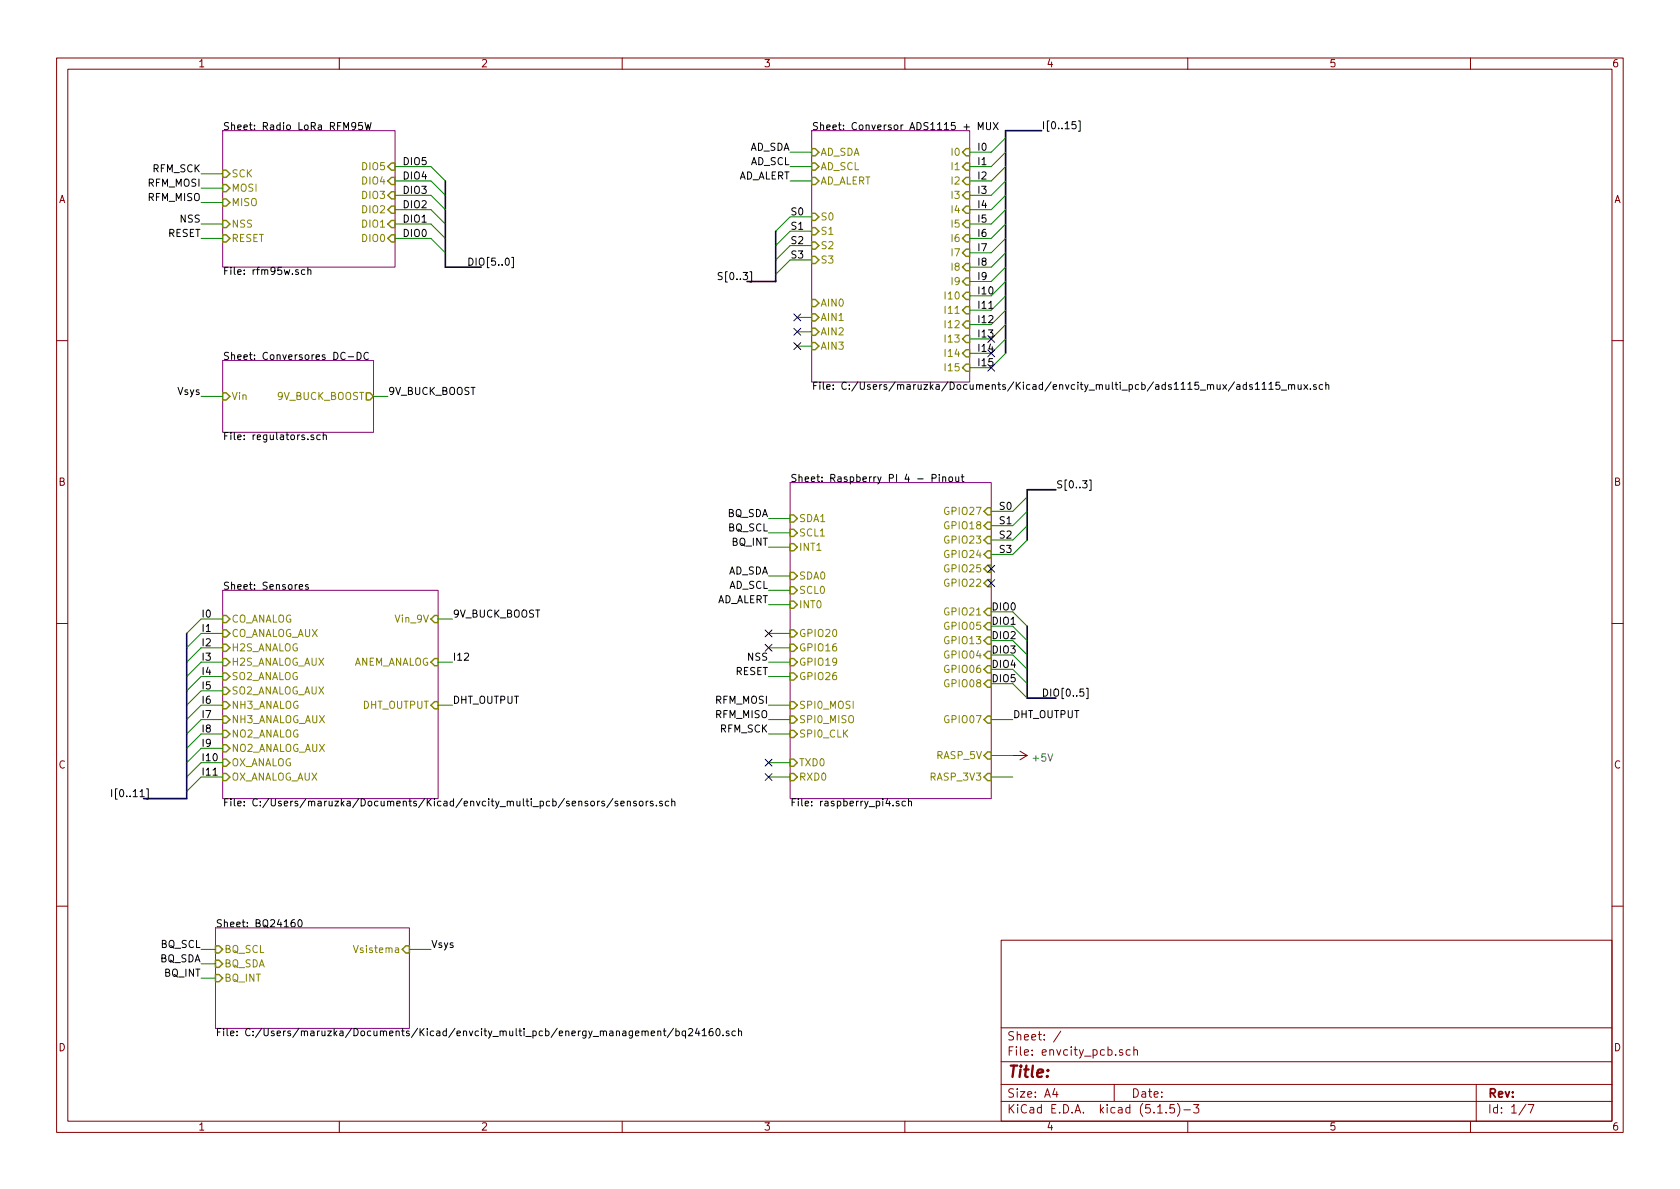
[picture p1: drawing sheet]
<svg xmlns="http://www.w3.org/2000/svg" width="297mm" height="210mm" viewBox="0 0 297 210" stroke-linecap="round" stroke-linejoin="round" font-family="sans-serif">
<g fill="none" stroke="#840000" stroke-width=".18">
<path d="M10 10.3h277v189.9h-277zM12 12.2h273v186.1h-273zM60 10.3v1.9M110 10.3v1.9M160 10.3v1.9M210 10.3v1.9M260 10.3v1.9M10 60.2h2M285 60.2h2M10 110.3h2M285 110.3h2M179.1 133.6h2.5"/>
<path d="M180.3 132.8l1.3 .8M181.6 133.6l-1.3 .8M10 160.2h2M177 166.3h108v32h-108zM285 160.2h2M60 198.3v1.9M110 198.3v1.9M160 198.3v1.9M177 194.8h108M177 191.8h108M177 187.8h108M177 181.8h108"/>
<path d="M186.5 192.5l-.4 1h1M186.8 193v1M187.6 182.3l-1.3 2M197 191.8v3M198.5 185.7l-.4-.1-.2 .2 .1 .2 .5 .2v.3h-.6M199.8 185.7l-.4-.1-.3 .3 .1 .6 .2 .1 .4-.1M200.5 185.7l.2-.1 .3 .1 .1 .9M200.5 185.1v1.5M204.7 196.8h.8M206.2 196.7v.1M207.6 195.3h-.7l-.1 .7 .2-.1 .5 .1 .2 .2-.1 .5-.2 .1-.6-.1M208.2 195.1a1.71 1.71 0 0 1 0 2.3"/>
<path d="M209.3 196.3h1.2M210 198.3v1.9M211 195.3h1l-.5 .6 .4 .1v.7l-.2 .1-.7-.1M260 198.3v1.9M261 191.8v6.5M269.8 195.2l-1.2 2M270.2 195.3h1l-.6 1.5"/>
</g>
<path d="M39.4 23.1h30.4v24.1h-30.4zM143.5 23.1h27.9v44.5h-27.9zM39.4 63.7h26.6v12.7h-26.6zM139.7 85.3h35.6v55.9h-35.6zM39.4 104.4h38.1v36.8h-38.1zM38.1 164.1h34.3v17.8h-34.3z" fill="none" stroke="#840084" stroke-width=".18"/>
<g fill="none" stroke="#000" stroke-width=".18">
<path d="M62.9 22.2l-.2 .2h-.3l-.2-.2v-.4l.2-.1h.3l.2 .2a.97 .97 0 0 1-.2 1h-.4M64.1 21.7h-.7v.6l.2-.2 .5 .2v.5l-.2 .1-.5-.1M64.5 21.7l.3 1.2 .3-.9 .2 .9 .3-1.2M173 22.9v-1.2l.4 .9 .4-.9v1.2M174.4 21.7v1l.3 .2h.3l.1-.2v-1M175.6 21.7l.9 1.2M176.5 21.7l-.9 1.2M190.2 21.5h-.6l-.1 .6 .5-.1 .3 .2v.3l-.3 .3-.5-.1M190.7 21.4h.3v1.8h-.3M52.7 47.7h-.3l-.2 .2 .1 .2 .4 .1v.3h-.5M53.9 47.7h-.4l-.2 .2 .1 .6h.5M54.4 47.8l.2-.1h.3l.1 .8"/>
<path d="M54.4 47.3v1.2M90.5 45.5h.3v1.8h-.3M127.7 48.3l-.5-.1-.2 .1v.4l.6 .2 .1 .3-.2 .2h-.5M174.8 54.5h.8M55.4 77l-.2-.1-.2 .2v.2l.4 .1v.3h-.4M56.6 77l-.4-.1-.2 .2 .1 .6h.5M57.1 77l.2-.1 .3 .1 .1 .7M57.1 76.5v1.2M61.6 63.1h.9M63.1 62.3a.64 .64 0 0 1 .8 .6 .64 .64 0 0 1-.8 .7zM65.1 62.4a.6 .6 0 0 0-.8 .5 .6 .6 0 0 0 .6 .7l.2-.2M218.3 67.5l-1.1 1.7"/>
<path d="M218.7 68.1h.5v.8M219.2 68.3l-.4 .1-.2 .1 .2 .4 .4-.1M220.4 68.1l-.4-.1-.2 .2 .1 .6h.5M220.4 67.6v1.3M221.4 68.1l-.3-.1-.2 .2 .1 .2 .4 .1v.3h-.5M221.9 67.9l.4-.3v1.3M221.9 68.9h.8M223.2 67.9l.3-.3v1.3M223.2 68.9h.7M224.4 67.9l.3-.3v1.3M224.4 68.9h.7M226.2 67.6h-.6v.6l.5-.1 .2 .2v.3l-.2 .3-.5-.2"/>
<path d="M226.5 69h1M227.8 68.1l.2-.1 .3 .1 .1 .8M227.8 68v.9M228.4 68.2l.1-.2 .4 .1v.8M229.5 68l.1 .8 .3 .1 .1-.2M230 68v.9M230.5 68l.7 .9M231.2 68l-.7 .9M231.7 68.7v.2M232.7 68.1l-.3-.1-.2 .2 .1 .2 .4 .1v.3h-.5M233.9 68.1l-.4-.1-.3 .2 .2 .6h.5M234.4 68.1l.2-.1 .3 .1v.8"/>
<path d="M234.4 67.6v1.3M164.8 84.6l.6-.1 .1-.2v-.3l-.2-.1h-.5v1.3M166.1 83.9v.1M166.1 84.3v.9M166.7 84.4l.2-.1 .3 .1v.8M166.7 84.3v.9M167.8 84.4l.2-.1 .4 .1v.5l-.1 .2-.3 .1-.2-.2zM169 84.3v.8l.3 .1 .2-.2M169.5 84.3v.9M170 84.3h.4M170.1 83.9v1.1l.3 .2M192.6 84.9h.3v1.8h-.3"/>
<path d="M52.9 103.8l.6-.1v-.3h-.4l-.2 .2 .1 .6h.5M54.5 103.4h-.3l-.2 .2 .1 .1 .4 .2v.3h-.5M19.7 139.6v1.3M20.7 139.5h-.3v1.8h.3M37.7 137.1h.7M192.1 121.7h.3v1.8h-.3M103.9 141.7h-.3l-.2 .2 .1 .1 .4 .2v.3h-.5M104.6 141.7h.3l.2 .2v.4l-.2 .2h-.3l-.2-.2zM105.7 141.7v.8M106 141.7h-.2l-.1 .2M106.9 141.7h-.3l-.2 .2 .1 .1 .4 .2v.3h-.5M108.4 141.2l-1.1 1.6"/>
<path d="M109.2 141.7h-.3l-.2 .2 .1 .1 .4 .2v.3h-.5M109.8 142.1l.6-.1-.1-.3h-.3l-.2 .2v.6h.5M110.9 141.8l.2-.1h.3l.1 .8M110.9 141.7v.8M112.5 141.7h-.3l-.2 .2 .1 .1 .4 .2v.3h-.5M113.1 141.8l.2-.1h.3l.1 .2-.1 .6h-.3l-.2-.1zM114.2 141.7v.8M114.6 141.7h-.2l-.2 .2M115.4 141.7h-.3l-.1 .2v.1l.4 .2v.3h-.4M116.1 142.4v.1M117.1 141.7h-.3l-.2 .2 .1 .1 .4 .2v.3h-.5M118.2 141.7h-.3l-.3 .2 .2 .6h.4"/>
<path d="M118.8 141.8l.1-.1h.4v.8M118.8 141.2v1.3M158.9 141.7h-.3l-.2 .2 .1 .1 .4 .2v.3h-.5M160.1 141.7h-.4l-.2 .2 .1 .6h.5M160.6 141.8l.2-.1h.3l.1 .8M160.6 141.2v1.3M52.1 162.6h-.3a.79 .79 0 0 0-.1 1.3l.4-.1v-.6l-.4-.1-.2 .3M52.8 162.8l.2-.2a.67 .67 0 0 1 .4 .7 .67 .67 0 0 1-.4 .6l-.3-.2v-.3zM113.5 182.4l.2-.1 .3 .1 .1 .8M113.5 182.3v.9M114.1 182.5l.1-.2 .4 .1v.8M115.1 182.7l.6-.1v-.2l-.4-.1-.2 .2 .1 .6h.5"/>
<path d="M116.3 182.4l.2-.1 .3 .1v.8M116.3 182.3v.9M117.3 182.3h.5M117.4 181.9v1.1l.4 .2M119.1 181.8l-1.1 1.7M119.5 182.4l.4-.1 .2 .2-.1 .6h-.5M119.5 181.9v1.3M121.2 182.4l-.4-.1-.2 .2 .1 .6h.5M121.2 182.3v1.3M121.7 182l.5-.1 .3 .3-.8 1h.8M123.3 181.8l-.3 .9h.7M123.5 182.3v.9"/>
<path d="M124.2 182.2l.3-.3v1.3M124.2 183.2h.7M126 181.9l-.4 .1a.87 .87 0 0 0 0 1.2l.4-.2v-.5l-.4-.1-.2 .2M126.7 182l.2-.1a.67 .67 0 0 1 .4 .6 .67 .67 0 0 1-.4 .7l-.3-.5zM127.8 183v.2M128.9 182.4l-.3-.1-.2 .2v.2l.5 .1v.3h-.5M130 182.4l-.3-.1-.3 .2 .1 .6h.5M130.6 182.4l.2-.1 .3 .1v.8M130.6 181.9v1.3"/>
</g>
<g fill="none" stroke="#848400" stroke-width=".25">
<path d="M39.4 30.1h.6l.6 .6-.6 .7h-.6zM39.4 32.6h.6l.6 .7-.6 .6h-.6zM39.4 35.2h.6l.6 .6-.6 .6h-.6zM39.4 39h.6l.6 .6-.6 .7h-.6zM68.6 29.5l.6-.7h.6v1.3h-.6zM68.6 37.1l.6-.7h.6v1.3h-.6zM68.6 39.6l.6-.6h.6v1.3h-.6zM69.2 31.4h.6v1.2h-.6l-.6-.6zM69.2 33.9h.6v1.3h-.6l-.6-.7zM143.5 31.4h.6l.7 .6-.7 .6h-.6zM143.5 37.7h.6l.7 .6-.7 .7h-.6zM143.5 26.3h.6l.7 .6-.7 .7h-.6z"/>
<path d="M143.5 28.8h.6l.7 .7-.7 .6h-.6zM170.8 26.3h.6v1.3h-.6l-.6-.7zM170.8 28.8h.6v1.3h-.6l-.6-.6zM170.8 31.4h.6v1.2h-.6l-.6-.6zM170.8 33.9h.6v1.3h-.6l-.6-.7zM170.8 36.4h.6v1.3h-.6l-.6-.6zM170.8 39h.6v1.3h-.6l-.6-.7zM39.4 41.5h.6l.6 .7-.6 .6h-.6zM68.6 42.2l.6-.7h.6v1.3h-.6zM143.5 40.3h.6l.7 .6-.7 .6h-.6zM143.5 42.8h.6l.7 .6-.7 .7h-.6zM143.5 45.3h.6l.7 .7-.7 .6h-.6z"/>
<path d="M143.5 53h.6l.7 .6-.7 .6h-.6zM143.5 55.5h.6l.7 .6-.7 .7h-.6zM143.5 58h.6l.7 .7-.7 .6h-.6zM170.8 41.5h.6v1.3h-.6l-.6-.6zM170.8 44.1h.6v1.2h-.6l-.6-.6zM170.8 46.6h.6v1.3h-.6l-.6-.7zM170.8 49.1h.6v1.3h-.6l-.6-.6zM170.8 51.7h.6v1.3h-.6l-.6-.7zM170.8 54.2h.6v1.3h-.6l-.6-.6zM170.8 56.8h.6v1.2h-.6l-.6-.6zM170.8 59.3h.6v1.3h-.6l-.6-.7zM39.4 69.5h.6l.6 .6-.6 .6h-.6z"/>
<path d="M64.8 69.5h.6l.6 .6-.6 .6h-.6zM143.5 60.6h.6l.7 .6-.7 .6h-.6zM170.8 61.8h.6v1.3h-.6l-.6-.6zM170.8 64.4h.6v1.3h-.6l-.6-.7zM139.7 91.1h.6l.7 .6-.7 .6h-.6zM139.7 93.6h.6l.7 .6-.7 .7h-.6zM139.7 96.1h.6l.7 .7-.7 .6h-.6zM174.6 89.8h.7v1.3h-.7l-.6-.7zM174.6 92.3h.7v1.3h-.7l-.6-.6zM174.6 94.9h.7v1.2h-.7l-.6-.6zM174.6 97.4h.7v1.3h-.7l-.6-.7zM174.6 99.9h.7v1.3h-.7l-.6-.6z"/>
<path d="M39.4 108.8h.6l.6 .7-.6 .6h-.6zM39.4 111.4h.6l.6 .6-.6 .6h-.6zM39.4 113.9h.6l.6 .6-.6 .7h-.6zM39.4 116.5h.6l.6 .6-.6 .6h-.6zM39.4 119h.6l.6 .6-.6 .7h-.6zM76.8 116.5h.7v1.2h-.7l-.6-.6zM76.8 108.8h.7v1.3h-.7l-.6-.6zM139.7 103.8h.6l.7 .6-.7 .6h-.6zM139.7 101.2h.6l.7 .6-.7 .7h-.6zM139.7 106.3h.6l.7 .6-.7 .7h-.6zM139.7 111.4h.6l.7 .6-.7 .6h-.6zM139.7 113.9h.6l.7 .6-.7 .7h-.6z"/>
<path d="M139.7 116.5h.6l.7 .6-.7 .6h-.6zM139.7 119h.6l.7 .6-.7 .7h-.6zM174.6 102.5h.7v1.3h-.7l-.6-.7zM174.6 107.6h.7v1.2h-.7l-.6-.6zM174.6 110.1h.7v1.3h-.7l-.6-.7zM174.6 112.6h.7v1.3h-.7l-.6-.6zM174.6 115.2h.7v1.3h-.7l-.6-.7zM174.6 117.7h.7v1.3h-.7l-.6-.6zM39.4 121.5h.6l.6 .7-.6 .6h-.6zM39.4 124.1h.6l.6 .6-.6 .6h-.6zM39.4 126.6h.6l.6 .6-.6 .7h-.6zM39.4 129.2h.6l.6 .6-.6 .6h-.6z"/>
<path d="M39.4 131.7h.6l.6 .6-.6 .7h-.6zM39.4 134.2h.6l.6 .7-.6 .6h-.6zM39.4 136.8h.6l.6 .6-.6 .6h-.6zM76.8 124.1h.7v1.2h-.7l-.6-.6zM139.7 124.1h.6l.7 .6-.7 .6h-.6zM139.7 126.6h.6l.7 .6-.7 .7h-.6zM139.7 129.2h.6l.7 .6-.7 .6h-.6zM139.7 134.2h.6l.7 .7-.7 .6h-.6zM139.7 136.8h.6l.7 .6-.7 .6h-.6zM174.6 133h.7v1.2h-.7l-.6-.6zM174.6 136.8h.7v1.2h-.7l-.6-.6zM174.6 120.3h.7v1.2h-.7l-.6-.6z"/>
<path d="M174.6 126.6h.7v1.3h-.7l-.6-.7zM38.1 167.3h.6l.7 .6-.7 .6h-.6zM38.1 169.8h.6l.7 .6-.7 .7h-.6zM38.1 172.3h.6l.7 .7-.7 .6h-.6zM71.8 167.3h.6v1.2h-.6l-.7-.6z"/>
</g>
<path d="M62.5 167.2l.4 1.2 .4-1.2" fill="none" stroke="#848400" stroke-width=".18"/>
<path d="M78.7 32v15.2h6.4M184.1 23.1h-6.3v39.4M137.2 40.9v8.9h-5.1M186.7 86.6h-5.1v8.9M33 112v29.2h-7.6M181.6 110.7v12.7h5.1" fill="none" stroke="#000084" stroke-width=".3"/>
<g fill="none" stroke="#008400" stroke-width=".18">
<path d="M35.6 30.7h3.8M35.6 33.3h3.8M35.6 35.8h3.8M35.6 39.6h3.8M69.8 39.6h6.4l2.5 2.6M69.8 37.1h6.4l2.5 2.5M69.8 34.5h6.4l2.5 2.6M69.8 32h6.4l2.5 2.5M69.8 29.5h6.4l2.5 2.5M139.7 32h3.8M139.7 29.5h3.8M139.7 26.9h3.8"/>
<path d="M143.5 38.3h-3.8l-2.5 2.6M177.8 39.6l-2.5 2.6h-3.9M177.8 37.1l-2.5 2.5h-3.9M177.8 34.5l-2.5 2.6h-3.9M177.8 32l-2.5 2.5h-3.9M177.8 29.5l-2.5 2.5h-3.9M177.8 26.9l-2.5 2.6h-3.9M177.8 24.4l-2.5 2.5h-3.9M35.6 42.2h3.8M69.8 42.2h6.4l2.5 2.5M141 58.7h2.5M141 56.1h2.5"/>
<path d="M143.5 40.9h-3.8l-2.5 2.5M143.5 43.4h-3.8l-2.5 2.6M143.5 46h-3.8l-2.5 2.5M177.8 57.4l-2.5 2.5h-3.9M177.8 59.9l-2.5 2.6h-3.9M177.8 52.3l-2.5 2.6h-3.9M177.8 42.2l-2.5 2.5h-3.9M177.8 44.7l-2.5 2.5h-3.9M177.8 47.2l-2.5 2.6h-3.9M177.8 49.8l-2.5 2.5h-3.9M177.8 54.9l-2.5 2.5h-3.9M35.6 70.1h3.8"/>
<path d="M66 70.1h2.6M141 61.2h2.5M177.8 62.5l-2.5 2.5h-3.9M135.9 96.8h3.8M135.9 94.2h3.8M135.9 91.7h3.8M181.6 95.5l-2.5 2.5h-3.8M181.6 87.9l-2.5 2.5h-3.8M181.6 90.4l-2.5 2.6h-3.8M181.6 93l-2.5 2.5h-3.8M39.4 117.1h-3.8l-2.6 2.5M39.4 119.6h-3.8l-2.6 2.6"/>
<path d="M39.4 114.5h-3.8l-2.6 2.6M39.4 112h-3.8l-2.6 2.5M39.4 109.5h-3.8l-2.6 2.5M77.5 117.1h2.5M77.5 109.5h2.5M135.9 117.1h3.8M135.9 119.6h3.8M135.9 114.5h3.8M135.9 112h3.8M135.9 101.8h3.8M135.9 104.4h3.8M135.9 106.9h3.8"/>
<path d="M175.3 113.3h3.8l2.5 2.5M175.3 118.4h3.8l2.5 2.5M175.3 115.8h3.8l2.5 2.6M175.3 110.7h3.8l2.5 2.6M175.3 108.2h3.8l2.5 2.5M39.4 137.4h-3.8l-2.6 2.5M39.4 134.9h-3.8l-2.6 2.5M39.4 132.3h-3.8l-2.6 2.6M39.4 129.8h-3.8l-2.6 2.5M39.4 127.2h-3.8l-2.6 2.6M39.4 124.7h-3.8l-2.6 2.5M39.4 122.2h-3.8l-2.6 2.5"/>
<path d="M77.5 124.7h2.5M135.9 137.4h3.8M135.9 134.9h3.8M135.9 129.8h3.8M135.9 127.2h3.8M135.9 124.7h3.8M175.3 137.4h3.8M175.3 127.2h3.8M175.3 120.9h3.8l2.5 2.5M175.3 133.6h3.8M35.6 170.4h2.5M35.6 167.9h2.5"/>
<path d="M35.6 173h2.5M72.4 167.9h3.8"/>
</g>
<g fill="none" stroke="#000084" stroke-width=".18">
<path d="M140.4 55.5l1.2 1.2M140.4 58.1l1.2 1.2M141.6 55.5l-1.2 1.2M141.6 58.1l-1.2 1.2M174.7 59.3l1.2 1.2M175.9 59.3l-1.2 1.2M140.4 60.6l1.2 1.2M141.6 60.6l-1.2 1.2M174.7 61.9l1.2 1.2M174.7 64.4l1.2 1.2M175.9 61.9l-1.2 1.2M175.9 64.4l-1.2 1.2"/>
<path d="M174.7 100l1.2 1.2M175.9 100l-1.2 1.2M135.3 111.4l1.2 1.2M135.3 113.9l1.2 1.3M136.5 111.4l-1.2 1.2M136.5 113.9l-1.2 1.3M174.7 102.5l1.2 1.2M175.9 102.5l-1.2 1.2M135.3 134.3l1.2 1.2M135.3 136.8l1.2 1.2M136.5 134.3l-1.2 1.2M136.5 136.8l-1.2 1.2"/>
</g>
<text font-size="2.8" fill="#840000" x="178" y="190.5">Title:</text>
<g font-size="2.1" fill="#840000">
<text x="178" y="184">Sheet: /</text>
<text x="178" y="186.7">File: envcity_pcb.sch</text>
<text x="178" y="196.9">KiCad E.D.A. kicad (5.1.5)-3</text>
<text x="178" y="194.1">Size: A4</text>
<text x="200" y="194.1">Date:</text>
<text x="263" y="194.1">Rev:</text>
<text x="263" y="196.9">Id: 1/7</text>
</g>
<g font-size="1.8" fill="#840000">
<text x="35" y="11.9">1</text>
<text x="85" y="11.9">2</text>
<text x="135" y="11.9">3</text>
<text x="185" y="11.9">4</text>
<text x="235" y="11.9">5</text>
<text x="285" y="11.9">6</text>
<text x="10.4" y="35.9">A</text>
<text x="285.4" y="35.9">A</text>
<text x="10.4" y="85.9">B</text>
<text x="285.4" y="85.9">B</text>
<text x="10.4" y="135.9">C</text>
<text x="285.4" y="135.9">C</text>
<text x="10.4" y="185.9">D</text>
<text x="285.4" y="185.9">D</text>
<text x="35" y="199.9">1</text>
<text x="85" y="199.9">2</text>
<text x="135" y="199.9">3</text>
<text x="185" y="199.9">4</text>
<text x="235" y="199.9">5</text>
<text x="285" y="199.9">6</text>
</g>
<g font-size="1.8">
<text x="39.4" y="23">Sheet: Radio LoRa RFM95W</text>
<text x="143.5" y="23">Sheet: Conversor ADS1115 + MUX</text>
<text x="184.1" y="22.9">I[0..15]</text>
<text x="71.1" y="29.2">DIO5</text>
<text x="132.4" y="26.7">AD_SDA</text>
<text x="132.6" y="29.2">AD_SCL</text>
<text x="172.7" y="26.7">I0</text>
<text x="172.7" y="29.2">I1</text>
<text x="26.2" y="35.6">RFM_MISO</text>
<text x="26.2" y="33">RFM_MOSI</text>
<text x="27" y="30.5">RFM_SCK</text>
<text x="71.1" y="31.7">DIO4</text>
<text x="71.1" y="34.3">DIO3</text>
<text x="130.3" y="31.7">AD_ALERT</text>
<text x="172.7" y="31.7">I2</text>
<text x="172.7" y="34.3">I3</text>
<text x="29.7" y="41.9">RESET</text>
<text x="31.9" y="39.4">NSS</text>
<text x="71.1" y="36.8">DIO2</text>
<text x="71.1" y="39.4">DIO1</text>
<text x="71.1" y="41.9">DIO0</text>
<text x="139.7" y="40.6">S1</text>
<text x="139.7" y="38.1">S0</text>
<text x="172.7" y="36.8">I4</text>
<text x="172.7" y="39.4">I5</text>
<text x="172.7" y="41.9">I6</text>
<text x="82.5" y="47">DIO[5..0]</text>
<text x="139.7" y="45.7">S3</text>
<text x="139.7" y="43.2">S2</text>
<text x="172.7" y="47">I8</text>
<text x="172.7" y="44.4">I7</text>
<text x="39.4" y="48.6">File: rfm95w.sch</text>
<text x="128" y="49.5">S[0..3]</text>
<text x="172.7" y="52.1">I10</text>
<text x="172.7" y="49.5">I9</text>
<text x="172.7" y="57.1">I12</text>
<text x="172.7" y="59.7">I13</text>
<text x="172.7" y="54.6">I11</text>
<text x="39.4" y="63.6">Sheet: Conversores DC-DC</text>
<text x="172.7" y="62.2">I14</text>
<text x="172.7" y="64.8">I15</text>
<text x="31.4" y="69.8">Vsys</text>
<text x="68.6" y="69.8">9V_BUCK_BOOST</text>
<text x="143.5" y="68.9">File: C:/Users/maruzka/Documents/Kicad/envcity_multi_pcb/ads1115_mux/ads1115_mux.sch</text>
<text x="39.4" y="77.8">File: regulators.sch</text>
<text x="139.7" y="85.2">Sheet: Raspberry PI 4 - Pinout</text>
<text x="186.7" y="86.4">S[0..3]</text>
<text x="128.5" y="91.4">BQ_SDA</text>
<text x="128.7" y="94">BQ_SCL</text>
<text x="176.5" y="95.2">S2</text>
<text x="176.5" y="92.7">S1</text>
<text x="176.5" y="90.2">S0</text>
<text x="128.6" y="101.6">AD_SDA</text>
<text x="129.4" y="96.5">BQ_INT</text>
<text x="176.5" y="97.8">S3</text>
<text x="39.4" y="104.3">Sheet: Sensores</text>
<text x="126.5" y="106.7">AD_ALERT</text>
<text x="128.8" y="104.1">AD_SCL</text>
<text x="175.3" y="107.9">DIO0</text>
<text x="35.6" y="109.2">I0</text>
<text x="35.6" y="111.8">I1</text>
<text x="80" y="109.2">9V_BUCK_BOOST</text>
<text x="175.3" y="113">DIO2</text>
<text x="175.3" y="110.5">DIO1</text>
<text x="35.6" y="116.8">I3</text>
<text x="35.6" y="119.4">I4</text>
<text x="35.6" y="114.3">I2</text>
<text x="80" y="116.8">I12</text>
<text x="130" y="119.4">RESET</text>
<text x="132.3" y="116.8">NSS</text>
<text x="175.3" y="118.1">DIO4</text>
<text x="175.3" y="115.6">DIO3</text>
<text x="35.6" y="121.9">I5</text>
<text x="35.6" y="124.5">I6</text>
<text x="80" y="124.5">DHT_OUTPUT</text>
<text x="126.5" y="124.5">RFM_MOSI</text>
<text x="175.3" y="120.6">DIO5</text>
<text x="184.1" y="123.2">DIO[0..5]</text>
<text x="35.6" y="127">I7</text>
<text x="35.6" y="129.5">I8</text>
<text x="126.5" y="127">RFM_MISO</text>
<text x="127.3" y="129.5">RFM_SCK</text>
<text x="179.1" y="127">DHT_OUTPUT</text>
<text x="35.6" y="132.1">I9</text>
<text x="35.6" y="134.6">I10</text>
<text x="35.6" y="137.2">I11</text>
<text x="21.1" y="141">I[0..11]</text>
<text x="39.4" y="142.6">File: C:/Users/maruzka/Documents/Kicad/envcity_multi_pcb/sensors/sensors.sch</text>
<text x="139.7" y="142.6">File: raspberry_pi4.sch</text>
<text x="28.4" y="167.6">BQ_SCL</text>
<text x="38.1" y="164">Sheet: BQ24160</text>
<text x="76.2" y="167.6">Vsys</text>
<text x="28.2" y="170.2">BQ_SDA</text>
<text x="29.1" y="172.7">BQ_INT</text>
<text x="38.1" y="183.2">File: C:/Users/maruzka/Documents/Kicad/envcity_multi_pcb/energy_management/bq24160.sch</text>
</g>
<g font-size="1.8" fill="#848400">
<text x="145" y="27.6">AD_SDA</text>
<text x="168.5" y="27.6">I0</text>
<text x="40.9" y="31.4">SCK</text>
<text x="40.9" y="33.9">MOSI</text>
<text x="64.2" y="30.1">DIO5</text>
<text x="64.2" y="32.6">DIO4</text>
<text x="64.2" y="35.2">DIO3</text>
<text x="145" y="32.6">AD_ALERT</text>
<text x="145" y="30.1">AD_SCL</text>
<text x="168.5" y="30.1">I1</text>
<text x="168.5" y="32.6">I2</text>
<text x="168.5" y="35.2">I3</text>
<text x="40.9" y="36.4">MISO</text>
<text x="40.9" y="40.3">NSS</text>
<text x="64.2" y="37.7">DIO2</text>
<text x="64.2" y="40.3">DIO1</text>
<text x="145" y="39">S0</text>
<text x="145" y="41.5">S1</text>
<text x="168.5" y="37.7">I4</text>
<text x="168.5" y="40.3">I5</text>
<text x="40.9" y="42.8">RESET</text>
<text x="64.2" y="42.8">DIO0</text>
<text x="145" y="44.1">S2</text>
<text x="145" y="46.6">S3</text>
<text x="168.5" y="42.8">I6</text>
<text x="168.5" y="45.3">I7</text>
<text x="168.5" y="47.9">I8</text>
<text x="167.5" y="53">I10</text>
<text x="168.5" y="50.4">I9</text>
<text x="145" y="54.2">AIN0</text>
<text x="145" y="56.8">AIN1</text>
<text x="145" y="59.3">AIN2</text>
<text x="167.5" y="55.5">I11</text>
<text x="167.5" y="58">I12</text>
<text x="145" y="61.8">AIN3</text>
<text x="167.5" y="60.6">I13</text>
<text x="167.5" y="63.1">I14</text>
<text x="167.5" y="65.7">I15</text>
<text x="40.9" y="70.7">Vin</text>
<text x="49" y="70.7">9V_BUCK_BOOST</text>
<text x="141.2" y="92.3">SDA1</text>
<text x="141.2" y="94.9">SCL1</text>
<text x="167.3" y="91.1">GPIO27</text>
<text x="167.3" y="93.6">GPIO18</text>
<text x="141.2" y="97.4">INT1</text>
<text x="167.3" y="96.1">GPIO23</text>
<text x="167.3" y="98.7">GPIO24</text>
<text x="167.3" y="101.2">GPIO25</text>
<text x="141.2" y="105">SCL0</text>
<text x="141.2" y="102.5">SDA0</text>
<text x="141.2" y="107.6">INT0</text>
<text x="167.3" y="103.8">GPIO22</text>
<text x="40.9" y="110.1">CO_ANALOG</text>
<text x="40.9" y="112.6">CO_ANALOG_AUX</text>
<text x="70.1" y="110.1">Vin_9V</text>
<text x="141.2" y="112.6">GPIO20</text>
<text x="167.3" y="108.8">GPIO21</text>
<text x="167.3" y="111.4">GPIO05</text>
<text x="167.3" y="113.9">GPIO13</text>
<text x="40.9" y="115.2">H2S_ANALOG</text>
<text x="40.9" y="117.7">H2S_ANALOG_AUX</text>
<text x="62.1" y="117.7">ANEM_ANALOG</text>
<text x="141.2" y="115.2">GPIO16</text>
<text x="141.2" y="117.7">GPIO19</text>
<text x="167.3" y="116.5">GPIO04</text>
<text x="167.3" y="119">GPIO06</text>
<text x="40.9" y="120.3">SO2_ANALOG</text>
<text x="40.9" y="122.8">SO2_ANALOG_AUX</text>
<text x="40.9" y="125.3">NH3_ANALOG</text>
<text x="64.1" y="125.3">DHT_OUTPUT</text>
<text x="141.2" y="120.3">GPIO26</text>
<text x="141.2" y="125.3">SPI0_MOSI</text>
<text x="167.3" y="121.5">GPIO08</text>
<text x="40.9" y="127.9">NH3_ANALOG_AUX</text>
<text x="40.9" y="130.4">NO2_ANALOG</text>
<text x="141.2" y="127.9">SPI0_MISO</text>
<text x="141.2" y="130.4">SPI0_CLK</text>
<text x="167.3" y="127.9">GPIO07</text>
<text x="40.9" y="133">NO2_ANALOG_AUX</text>
<text x="40.9" y="135.5">OX_ANALOG</text>
<text x="141.2" y="135.5">TXD0</text>
<text x="165.7" y="134.2">RASP_5V</text>
<text x="40.9" y="138">OX_ANALOG_AUX</text>
<text x="141.2" y="138">RXD0</text>
<text x="164.7" y="138">RASP_3V3</text>
<text x="39.6" y="168.5">BQ_SCL</text>
<text x="39.6" y="171.1">BQ_SDA</text>
<text x="39.6" y="173.6">BQ_INT</text>
<text x="63.1" y="168.5">Vsistema</text>
</g>
<text font-size="1.8" fill="#008484" x="182.7" y="134.7">+5V</text>
</svg>
